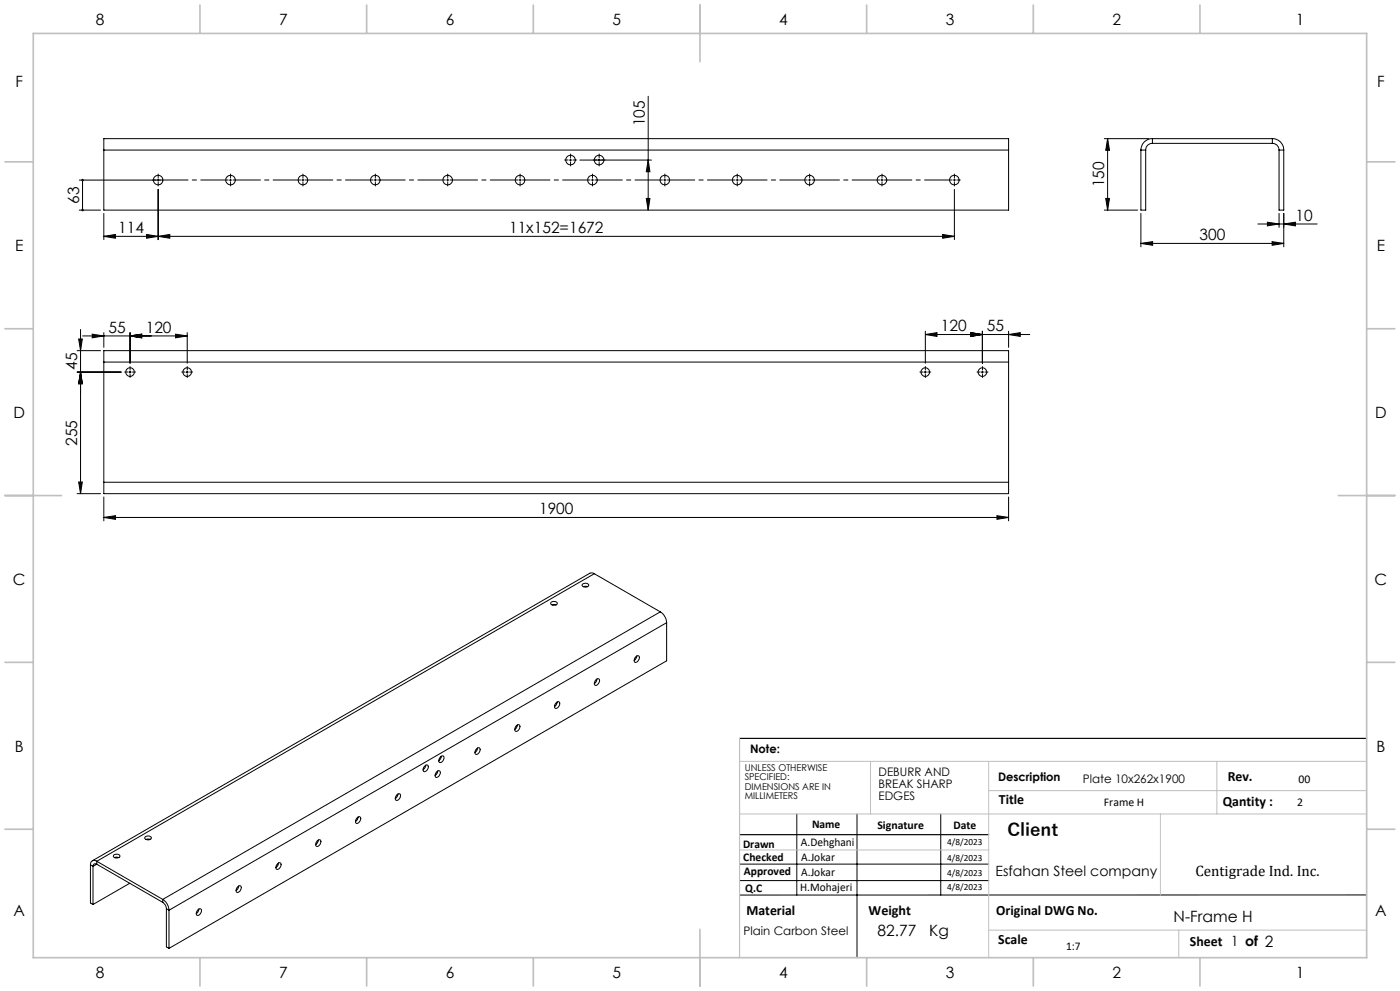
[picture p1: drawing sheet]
<svg xmlns="http://www.w3.org/2000/svg" width="420mm" height="297mm" viewBox="0 0 420 297" stroke-linecap="round" stroke-linejoin="round" font-family="sans-serif">
<g fill="none" stroke="#000" stroke-width=".3">
<path d="M194.5 28.9v34.1M23.8 54h24.4M24.8 54v9M31.2 45v-3.4h271.4v3.4M31.2 45v18h271.4v-18M31.2 45h271.4M47.4 56.8v15M68.8 54h.7M69.1 53.6v.7M170.8 48h.7M171.2 47.6v.7M174 48h21.4"/>
<path d="M179.7 47.6v.7M193.9 59.5h1.1l-.5 3.5zM194.5 48l.5 3.5h-1.1zM286.3 56.8v15M331.3 41.6h13.4M331.7 59.5h1.1l-.5 3.5zM332.3 41.6l.5 3.4h-1.1zM332.3 41.6v21.4M342.3 45v18h1.4v-18M342.3 45h1.4M345.7 41.6a3.4 3.4 0 0 0-3.4 3.4M345.7 43a1.97 1.97 0 0 0-2 2"/>
<path d="M345.7 41.6h36M345.7 41.6v1.4M345.7 43h36M381.7 41.6a3.4 3.4 0 0 1 3.4 3.4M381.7 43a1.97 1.97 0 0 1 2 2M381.7 41.6v1.4M383.7 45v18h1.4v-18M383.7 45h1.4M23.8 63h6.4M31.2 70.8l3.4-.5v1.1zM31.2 64v7.8M31.2 70.8h255.1"/>
<path d="M44 70.3l3.4 .5-3.4 .6zM47.4 70.8l3.5-.5v1.1zM282.8 70.3l3.5 .5-3.5 .6zM331.3 63h10M342.3 73l3.5-.6v1.1zM342.3 64v10M342.3 73h42.8M377.4 67.1h17.7M380.2 66.6l3.5 .5-3.5 .6zM381.6 72.4l3.5 .6-3.5 .5zM383.7 64v4.2M385.1 67.1l3.5-.5v1.1z"/>
<path d="M385.1 64v10M24.2 98.7v49.3M31.2 99.7v4.4M39 99.7v9.2M56.2 99.7v9.2M277.6 99.3v9.6M291.2 99.7l3.5 .6-3.5 .5zM294.7 99.3v9.6M302.6 99.3v4.8M23.1 111.5h13.3M23.1 105.1h7.1M23.6 101.6h1.1l-.5 3.5z"/>
<path d="M24.2 111.5l.5 3.5h-1.1zM24.8 100.7h31.4M27.7 100.2l3.5 .5-3.5 .5zM31.2 108.5v-3.4h271.4v3.4M31.2 108.5v36M31.2 108.5h271.4M38.7 111.5h.7M39 100.7l3.5-.5v1zM39 111.2v.7M52.7 100.2l3.5 .5-3.5 .5zM55.8 111.5h.7M56.2 111.2v.7"/>
<path d="M277.2 111.5h.8M277.6 100.3l3.5-.6v1.1zM277.6 100.3h31.3M277.6 111.2v.7M294.4 111.5h.7M294.7 111.2v.7M302.6 108.5v36M302.6 100.3l3.5-.6v1.1zM23.1 148h7.1M23.6 144.5h1.1l-.5 3.5zM31.2 144.5v3.5h271.4v-3.5M31.2 144.5h271.4"/>
<path d="M31.2 155.1l3.4-.6v1.1zM31.2 148.9v7.2M31.2 155.1h271.4M299.1 154.5l3.5 .6-3.5 .5zM302.6 148.9v7.2M174.7 175.1l1.1-.3a.63 .63 0 0 1 .8 .6 .63 .63 0 0 1-.8 .6h-.2a.66 .66 0 0 1-.7-.2 .66 .66 0 0 1-.2-.7zM175 175.8h1.2M178.3 171.9l-.7-.2-.6 .1-149.3 86.2M178.3 171.9l19.8 11.5M178.3 171.9l-149.3 86.2M165.3 180.5l1-.2a.61 .61 0 0 1 .9 .5 .61 .61 0 0 1-.8 .6h-.2a.65 .65 0 0 1-.7-.1 .65 .65 0 0 1-.2-.8zM165.6 181.3h1.2"/>
<path d="M190.9 196.7a.61 .61 0 0 1 .9 0 .61 .61 0 0 1-.1 .9l-.2 .4a.66 .66 0 0 1-.9 .5 .66 .66 0 0 1-.3-1zM191 196.6l-.1 .5-.6 .9M198.1 183.4l.7 .5 .8 1.2 .4 1.5M198.1 183.4l-149.3 86.2M200 186.6l-149.3 86.2M200 186.6v11.4l-149.3 86.2M154.8 217.6a.65 .65 0 0 1 1-.3 .65 .65 0 0 1 .1 1l-.3 .4a.69 .69 0 0 1-1 .4 .69 .69 0 0 1 0-1.1zM155.2 217.3l-.3 .9-.5 .4M167 210.5a.61 .61 0 0 1 .9 0 .61 .61 0 0 1-.1 .9l-.2 .4a.67 .67 0 0 1-.9 .5 .67 .67 0 0 1-.3-1zM167.1 210.4l-.1 .5-.6 .9M178.8 203.7a.62 .62 0 0 1 1-.2 .62 .62 0 0 1-.1 1l-.2 .4a.68 .68 0 0 1-1 .4 .68 .68 0 0 1 0-1.1zM179.1 203.5l-.2 .7-.6 .7"/>
<path d="M119.1 238.2a.65 .65 0 0 1 1-.2 .65 .65 0 0 1 0 1l-.2 .2a.75 .75 0 0 1-.5 .6 .75 .75 0 0 1-.8-.2l.1-.7zM119.4 238l-.4 1-.4 .3M127.5 229.5a.62 .62 0 0 1 .9-.1 .62 .62 0 0 1 0 1l-.2 .3a.7 .7 0 0 1-1.1 .5 .7 .7 0 0 1 0-1.2zM127.7 229.3l-.3 1-.5 .4M130.9 231.4a.65 .65 0 0 1 1-.4 .65 .65 0 0 1 .1 1.1l-.2 .4a.69 .69 0 0 1-1.1 .4 .69 .69 0 0 1 0-1.1zM131.3 231.1l-.2 .7-.6 .6M132.1 226.9a.66 .66 0 0 1 1-.2 .66 .66 0 0 1-.1 1 .74 .74 0 0 1-.5 .8 .74 .74 0 0 1-.8-.3zM132.4 226.6l-.2 .7-.6 .7M143.2 224.3a.61 .61 0 0 1 .8 0 .61 .61 0 0 1-.1 .9l-.1 .2a.69 .69 0 0 1-.5 .7 .69 .69 0 0 1-.8-.5l.1-.7zM143.3 224.2l-.2 .7-.6 .6M27.1 259.2l.8 .4M27.1 259.2v11.4l.8 .5"/>
<path d="M27.9 259.6v11.5M29 258.1a1.15 1.15 0 0 0-1.3-.1 1.15 1.15 0 0 0-.6 1.2M29 259a.69 .69 0 0 0-.7-.1 .69 .69 0 0 0-.4 .7M29 258.1l19.8 11.5M29 259l19.8 11.4M29 258.1v.9M29 259l-1.1 .6M34.2 256.2l.9-.2a.61 .61 0 0 1 .9 .5 .61 .61 0 0 1-.8 .6h-.2a.61 .61 0 0 1-.8-.1 .61 .61 0 0 1 0-.8zM34.4 257h1.2M43.5 250.9l.8-.4a.68 .68 0 0 1 .8 .2 .68 .68 0 0 1 .2 .8l-.9 .2a.65 .65 0 0 1-.7-.1 .65 .65 0 0 1-.2-.7zM43.8 251.6h1.2M83.4 258.7a.61 .61 0 0 1 .9 .1 .61 .61 0 0 1-.1 .9l-.2 .3a.69 .69 0 0 1-1 .5 .69 .69 0 0 1-.1-1.1z"/>
<path d="M83.5 258.7l-.1 .7-.6 .6M95.2 252a.63 .63 0 0 1 1-.2 .63 .63 0 0 1-.1 1l-.1 .3a.69 .69 0 0 1-1.1 .5 .69 .69 0 0 1 0-1.1zM95.5 251.8l-.3 .9-.5 .4M107.2 245.1a.62 .62 0 0 1 .9-.2 .62 .62 0 0 1 0 1l-.2 .3a.69 .69 0 0 1-1.1 .5 .69 .69 0 0 1 0-1.1zM107.4 244.9l-.2 .7-.6 .6M221.9 259h74.7M239 243.9v24.3M257.1 243.9v43.1M282.2 243.9v24.3M38.9 264.7l-11 6.4M48.8 269.6a3.9 3.9 0 0 1 1.9 3.2M48.8 270.4l.7 .7 .4 1.2"/>
<path d="M48.8 269.6v.8M49.9 272.3l.8 .5M49.9 272.3v11.5l.8 .4M50.7 272.8v11.4M59.4 272.6a.63 .63 0 0 1 1-.1 .63 .63 0 0 1-.1 1l-.1 .1a.69 .69 0 0 1-.5 .8 .69 .69 0 0 1-.8-.5v-.6zM59.7 272.4l-.2 .8-.6 .6M71.3 265.7a.63 .63 0 0 1 1-.1 .63 .63 0 0 1-.1 1l-.1 .3a.7 .7 0 0 1-1.1 .5 .7 .7 0 0 1 0-1.2zM71.6 265.5l-.3 .9-.5 .5M221.9 263.9h74.7M410 268.2h-188.1"/>
<circle cx="47.4" cy="54" r="1.42"/>
<circle cx="69.2" cy="54" r="1.43"/>
<circle cx="90.9" cy="54" r="1.42"/>
<circle cx="112.6" cy="54" r="1.43"/>
<circle cx="134.3" cy="54" r="1.42"/>
<circle cx="156" cy="54" r="1.43"/>
<circle cx="171.1" cy="48" r="1.43"/>
<circle cx="177.7" cy="54" r="1.42"/>
<circle cx="179.7" cy="48" r="1.43"/>
<circle cx="199.4" cy="54" r="1.43"/>
<circle cx="221.2" cy="54" r="1.43"/>
<circle cx="242.9" cy="54" r="1.43"/>
<circle cx="264.6" cy="54" r="1.43"/>
<circle cx="286.3" cy="54" r="1.43"/>
<circle cx="39" cy="111.5" r="1.29"/>
<circle cx="56.2" cy="111.5" r="1.29"/>
<circle cx="277.6" cy="111.5" r="1.28"/>
<circle cx="294.7" cy="111.5" r="1.28"/>
</g>
<g fill="none" stroke="#000" stroke-width=".3" stroke-dasharray="15.2 1.3 1.3 1.3">
<path d="M46.7 53.9h-1M47.5 53.9v-.3M47.5 53.9h-.4M47.5 53.9v.4M47.5 53.9h.3M47.5 53.2v-1M47.5 54.7v1M69.2 53.2v-1M69.2 54.7v1M90.9 53.9v-.3M90.9 53.9h-.4M90.9 53.9v.4"/>
<path d="M90.9 53.9h.3M90.9 53.2v-1M90.9 54.7v1M112.6 53.9v-.3M112.6 53.9h-.4M112.6 53.9v.4M112.6 53.9h.4M112.6 53.2v-1M112.6 54.7v1M134.3 53.9v-.3M134.3 53.9h-.3M134.3 53.9v.4"/>
<path d="M134.3 53.9h.4M134.3 53.2v-1M134.3 54.7v1M156 53.9v-.3M156 53.9h-.3M156 53.9v.4M156 53.9h.4M156 53.2v-1M156 54.7v1M170.5 47.9h-1.1M171.2 47.2v-1M171.2 48.7v1"/>
<path d="M171.9 47.9h1.1M177.7 53.9v-.3M177.7 53.9h-.3M177.7 53.9v.4M177.7 53.9h.4M177.7 53.2v-1M177.7 54.7v1M179 47.9h-1M179.7 47.2v-1M179.7 48.7v1M180.5 47.9h1M199.5 53.9v-.3"/>
<path d="M199.5 53.9h-.4M199.5 53.9v.4M199.5 53.9h.3M199.5 53.2v-1M199.5 54.7v1M221.2 53.9v-.3M221.2 53.9h-.4M221.2 53.9v.4M221.2 53.9h.3M221.2 53.2v-1M221.2 54.7v1M242.9 53.9v-.3"/>
<path d="M242.9 53.9h-.4M242.9 53.9v.4M242.9 53.9h.3M242.9 53.2v-1M242.9 54.7v1M264.6 53.9v-.3M264.6 53.9h-.4M264.6 53.9v.4M264.6 53.9h.4M264.6 53.2v-1M264.6 54.7v1M286.3 53.9v-.3"/>
<path d="M286.3 53.9h-.3M286.3 53.9v.4M286.3 53.9h.4M286.3 53.2v-1M286.3 54.7v1M287 53.9h1.1M38.3 111.5h-.9M39 110.8v-.9M39 112.2v.9M39.7 111.5h1M55.5 111.5h-1M56.2 110.8v-.9"/>
<path d="M56.2 112.2v.9M56.9 111.5h.9M276.9 111.5h-.9M277.6 110.8v-.9M277.6 112.2v.9M278.3 111.5h.9M294 111.5h-.9M294.7 110.8v-.9M294.7 112.2v.9M295.5 111.5h.9"/>
</g>
<path d="M48.2 53.9h20.3M69.9 53.9h20.3M91.6 53.9h20.3M113.3 53.9h20.3M135 53.9h20.3M156.7 53.9h20.3M178.5 53.9h20.2M200.2 53.9h20.3M221.9 53.9h20.3M243.6 53.9h20.3M265.3 53.9h20.3" fill="none" stroke="#000" stroke-width=".3" stroke-dasharray="15.2 1.3 1.3 1.3" stroke-dashoffset="7"/>
<path d="M221.9 221.3h188.1M221.9 250.2h74.7" fill="none" stroke="#000" stroke-width=".35"/>
<path d="M221.9 228.2h188.1M261.2 228.2v15.7M296.6 228.2v58.8M296.6 237h113.4M365.1 228.2v15.7M221.9 243.9h188.1M221.9 254.7h74.7M348.1 243.9v24.3M296.6 278.8h113.4M353.6 278.8v8.2" fill="none" stroke="#c0c0c0" stroke-width=".3"/>
<path d="M221.9 221.3v65.7" fill="none" stroke="#c0c0c0" stroke-width=".35"/>
<g fill="none" stroke="#c0c0c0" stroke-width=".5">
<path d="M10 10h400v277h-400zM60 1.5v8.5M110 1.5v8.5M160 1.5v8.5M210 1.5v17M260 1.5v8.5M310 1.5v8.5M360 1.5v8.5M1.5 48.5h8.5M410 48.5h8.5M1.5 98.5h8.5M410 98.5h8.5"/>
<path d="M1.5 148.5h17M401.5 148.5h17M1.5 198.5h8.5M410 198.5h8.5M1.5 248.5h8.5M410 248.5h8.5M210 278.5v17M60 287v8.5M110 287v8.5M160 287v8.5M260 287v8.5M310 287v8.5"/>
<path d="M360 287v8.5"/>
</g>
<g fill="#000">
<path d="M194.5 48l.5 3.5h-1.1zM193.9 59.5h1.1l-.5 3.5z"/>
<path d="M24.5 62.7l-.1 .4 .4 .2v-.3v.3a.37 .37 0 0 0 .3-.5 .37 .37 0 0 0-.6-.1zM24.5 53.7a.38 .38 0 0 0 .1 .6 .38 .38 0 0 0 .5-.3 .38 .38 0 0 0-.3-.4v.4v-.4zM23.6 144.5h1.1l-.5 3.5zM24.2 111.5l.5 3.5h-1.1zM24.2 111.5l.5 3.5h-1.1zM23.6 101.6h1.1l-.5 3.5z"/>
<path d="M31.2 70.8l3.4-.5v1.1zM44 70.3l3.4 .5-3.4 .6zM47.4 70.8l3.5-.5v1.1zM282.8 70.3l3.5 .5-3.5 .6zM31.2 155.1l3.4-.6v1.1zM299.1 154.5l3.5 .6-3.5 .5zM291.2 99.7l3.5 .6-3.5 .5zM302.6 100.3l3.5-.6v1.1zM277.6 100.3l3.5-.6v1.1zM291.2 99.7l3.5 .6-3.5 .5z"/>
<path d="M331.7 59.5h1.1l-.5 3.5zM332.3 41.6l.5 3.4h-1.1z"/>
<path d="M342.3 73l3.5-.6v1.1zM381.6 72.4l3.5 .6-3.5 .5z"/>
<path d="M385.1 67.1l3.5-.5v1.1zM380.2 66.6l3.5 .5-3.5 .6z"/>
<path d="M39 100.7l3.5-.5v1zM27.7 100.2l3.5 .5-3.5 .5zM52.7 100.2l3.5 .5-3.5 .5zM39 100.7l3.5-.5v1z"/>
</g>
<text font-size="5.3" x="302.2" y="250.7">Client</text>
<g font-size="4.7">
<text x="28.7" y="7.6">8</text>
<text x="83.7" y="7.6">7</text>
<text x="133.7" y="7.6">6</text>
<text x="183.7" y="7.6">5</text>
<text x="233.7" y="7.6">4</text>
<text x="283.7" y="7.6">3</text>
<text x="333.7" y="7.6">2</text>
<text x="388.7" y="7.6">1</text>
<text x="4.6" y="26.1">F</text>
<text x="413.1" y="26.1">F</text>
<text x="193.4" y="37.9" transform="rotate(-90 193.4 37.9)">105</text>
<text x="331.3" y="56.1" transform="rotate(-90 331.3 56.1)">150</text>
<text x="23.8" y="61" transform="rotate(-90 23.8 61)">63</text>
<text x="35.4" y="69.8">114</text>
<text x="152.7" y="69.8">11x152=1672</text>
<text x="359.8" y="71.9">300</text>
<text x="388.7" y="66.1">10</text>
<text x="4.5" y="75.3">E</text>
<text x="413" y="75.3">E</text>
<text x="32.5" y="99.7">55</text>
<text x="43.7" y="99.7">120</text>
<text x="282.3" y="99.2">120</text>
<text x="296.1" y="99.2">55</text>
<text x="23.2" y="110.9" transform="rotate(-90 23.2 110.9)">45</text>
<text x="4" y="125.3">D</text>
<text x="412.5" y="125.3">D</text>
<text x="23.2" y="133.6" transform="rotate(-90 23.2 133.6)">255</text>
<text x="161.7" y="154.1">1900</text>
<text x="3.9" y="175.3">C</text>
<text x="412.4" y="175.3">C</text>
<text x="4.4" y="225.3">B</text>
<text x="412.9" y="225.3">B</text>
<text x="4" y="274.6">A</text>
<text x="412.5" y="274.6">A</text>
<text x="263.3" y="280.5">82.77</text>
<text x="278.8" y="280.5">Kg</text>
<text x="352.1" y="276.4">N-Frame H</text>
<text x="28.7" y="293.1">8</text>
<text x="83.7" y="293.1">7</text>
<text x="133.7" y="293.1">6</text>
<text x="183.7" y="293.1">5</text>
<text x="233.7" y="293.1">4</text>
<text x="283.7" y="293.1">3</text>
<text x="333.7" y="293.1">2</text>
<text x="388.7" y="293.1">1</text>
</g>
<text font-size="4.5" x="358.6" y="262.6">Centigrade Ind. Inc.</text>
<g font-size="4.2">
<text x="368.3" y="234.1">Rev.</text>
<text x="299.7" y="240.9">Title</text>
<text x="366.8" y="241.6">Qantity :</text>
<text x="298.6" y="262.6">Esfahan Steel company</text>
<text x="223.9" y="274.2">Material</text>
<text x="260.6" y="274.2">Weight</text>
<text x="298.9" y="274.2">Original DWG No.</text>
<text x="299.5" y="282.8">Scale</text>
<text x="357" y="283.6">Sheet 1 of 2</text>
</g>
<g font-size="3.5">
<text x="225" y="225.7">Note:</text>
<text x="263.6" y="232.6">DEBURR AND</text>
<text x="263.6" y="236.1">BREAK SHARP</text>
<text x="263.6" y="239.7">EDGES</text>
<text x="299.4" y="234.1">Description</text>
<text x="324.9" y="234.7">Plate 10x262x1900</text>
<text x="389.6" y="234.7">00</text>
<text x="331.2" y="241.6">Frame H</text>
<text x="389.2" y="241.6">2</text>
<text x="243.6" y="248.1">Name</text>
<text x="263.2" y="248.5">Signature</text>
<text x="286" y="248.5">Date</text>
<text x="222.9" y="254">Drawn</text>
<text x="240.3" y="253.6">A.Dehghani</text>
<text x="240.4" y="257.9">A.Jokar</text>
<text x="223" y="258.1">Checked</text>
<text x="223.2" y="262.1">Approved</text>
<text x="240.4" y="262.4">A.Jokar</text>
<text x="223.6" y="267.4">Q.C</text>
<text x="240.1" y="267.1">H.Mohajeri</text>
<text x="223.1" y="280.2">Plain Carbon Steel</text>
<text x="319.8" y="284.6">1:7</text>
</g>
<g font-size="2.8">
<text x="223.4" y="231">UNLESS OTHERWISE</text>
<text x="223.4" y="233.8">SPECIFIED:</text>
<text x="223.4" y="236.7">DIMENSIONS ARE IN</text>
<text x="223.4" y="239.5">MILLIMETERS</text>
<text x="284.2" y="253.2">4/8/2023</text>
<text x="284.2" y="258.1">4/8/2023</text>
<text x="284.2" y="262.7">4/8/2023</text>
<text x="284.2" y="266.6">4/8/2023</text>
</g>
</svg>
